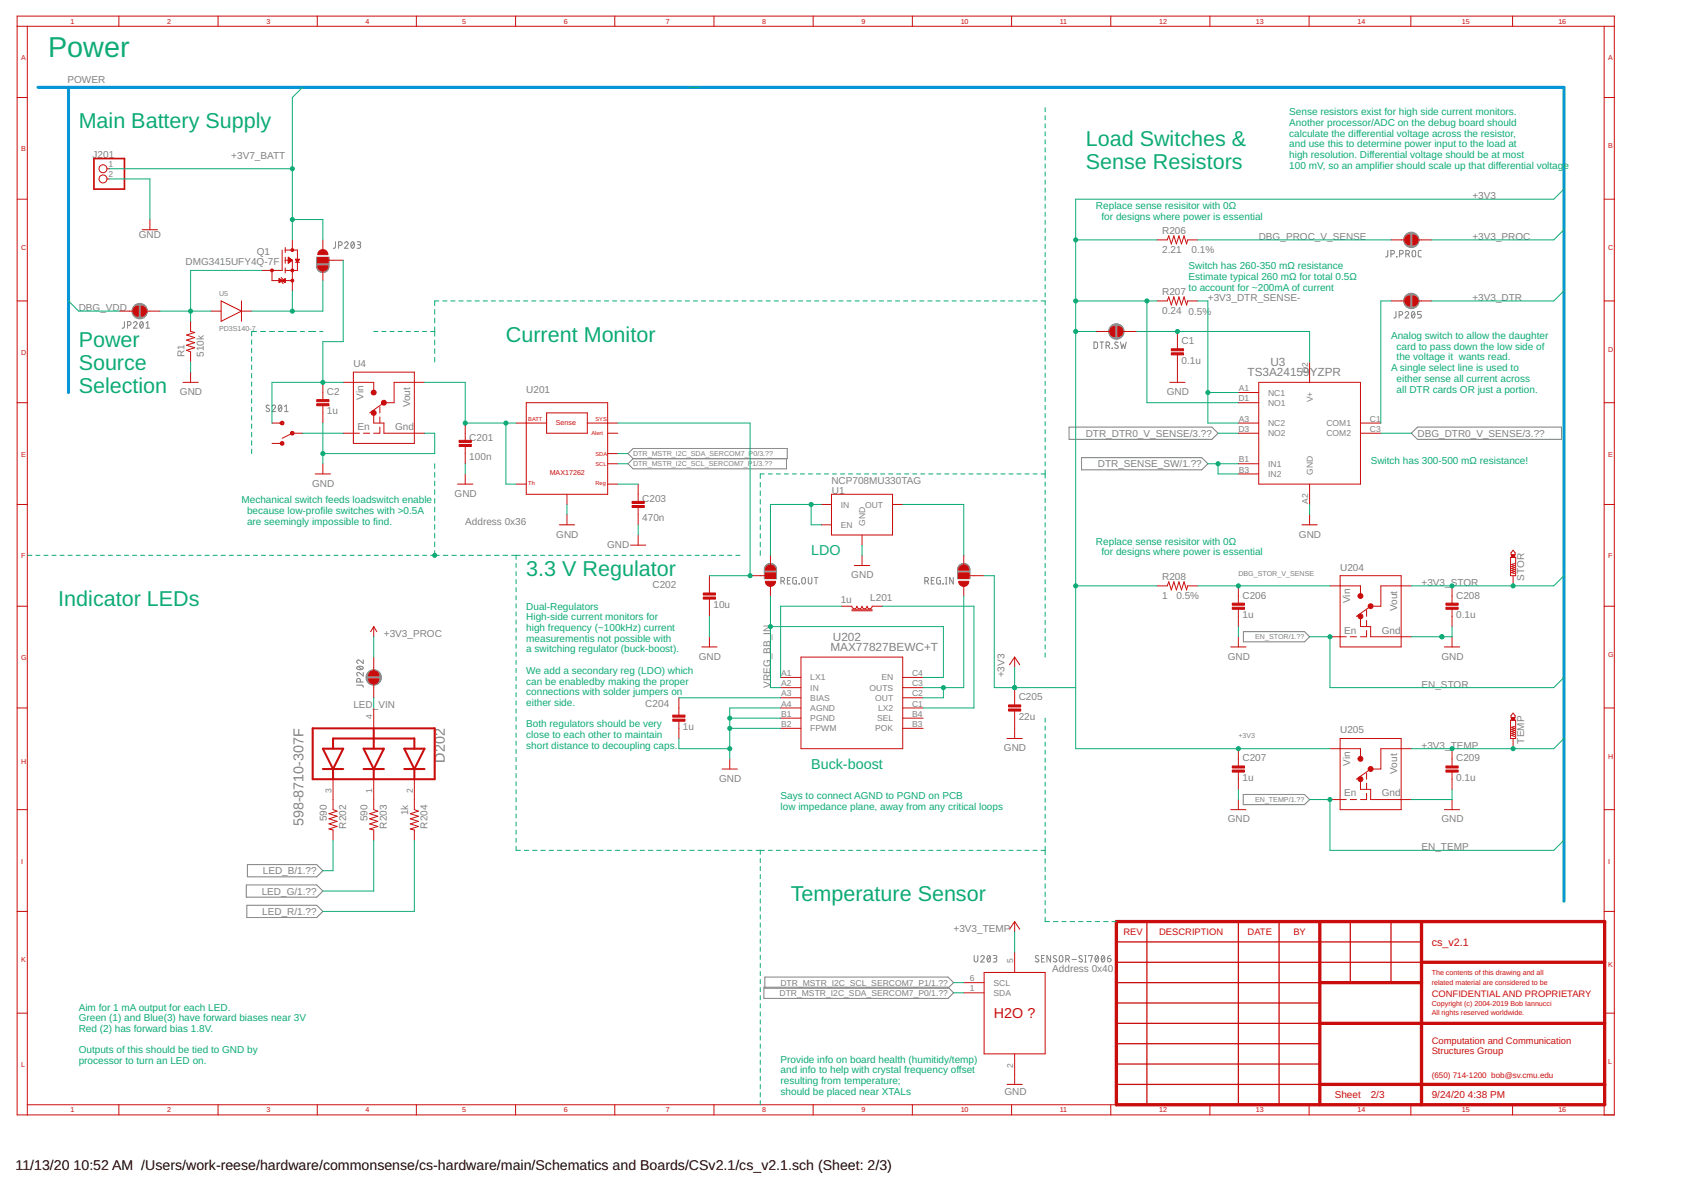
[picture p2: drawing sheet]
<svg xmlns="http://www.w3.org/2000/svg" width="420mm" height="297mm" viewBox="0 0 420 297" stroke-linecap="round" stroke-linejoin="round" font-family="sans-serif">
<g fill="none" stroke="#808080" stroke-width=".25">
<path d="M79.1 66.5h3M79.1 66.3h3M79.1 66.1h3M79.1 65.9h3M79.1 65.6h3M79.1 65.4h3M79.1 65.2h3M79.1 65h3M79.1 64.7h3M79.1 64.5h3M79.1 64.3h3M79.1 66.8v-2.6h3v2.6"/>
<path d="M79.1 66.8l.2 .4M79.1 66.8h3M79.1 67h2.9M79.2 67.2h2.7M79.3 67.2a1.55 1.55 0 0 0 2.3 .5M79.4 67.4h2.4M79.6 67.6h2M79.9 67.9h1.4M82.1 66.8l-.5 .9M83.8 60.3l-.1 1.4-.5 .3M84.5 61.3h.5a.46 .46 0 0 0 .4-.5 .46 .46 0 0 0-.4-.5h-.5v1.7M86 60.7a.44 .44 0 0 1 .7-.3 .44 .44 0 0 1 .1 .7l-.8 .9h.9"/>
<path d="M87.8 60.5l.1-.1a.81 .81 0 0 1 .6 .8 .81 .81 0 0 1-.6 .7l-.3-.4zM88.4 60.7l-.7 .9M89.2 60.3h.5a.36 .36 0 0 1 .3 .4 .36 .36 0 0 1-.3 .4h-.4M89.6 61.1a.46 .46 0 0 1 .4 .4 .46 .46 0 0 1-.4 .5h-.4M346.5 62.5l-.1 1.4-.5 .2M347.2 63.4h.5a.46 .46 0 0 0 .4-.4 .46 .46 0 0 0-.4-.5h-.5v1.6M348.5 77.7v1.4l-.5 .3M348.7 64.1h.1M349.3 78.7h.4a.46 .46 0 0 0 .5-.5 .46 .46 0 0 0-.5-.5h-.4v1.7M349.4 63.4h.5a.46 .46 0 0 0 .4-.4 .46 .46 0 0 0-.4-.5h-.5v1.6M350.8 78.1a.45 .45 0 0 1 .6-.3 .45 .45 0 0 1 .2 .7l-.8 .9h.9M351 63.4h.4a.46 .46 0 0 0 .5-.4 .46 .46 0 0 0-.5-.5h-.4v1.6"/>
<path d="M351.5 63.4l.4 .7M352.6 77.9l.1-.1a.81 .81 0 0 1 .6 .7 .81 .81 0 0 1-.6 .8l-.4-.8zM352.7 62.6l.3-.1 .3 .1 .1 1.1a.44 .44 0 0 1-.4 .4 .44 .44 0 0 1-.5-.4zM353.1 78.1l-.7 .9M354.8 77.7h-.9v.8h.6a.46 .46 0 0 1 .3 .4 .46 .46 0 0 1-.3 .5h-.6M354.8 62.5h-.5l-.2 .4 .1 1.1 .6 .1M31.1 80.3l-.1 1.4-.5 .2M31.8 81.2h.5a.46 .46 0 0 0 .4-.5 .46 .46 0 0 0-.4-.4h-.5v1.6M33.3 80.6a.44 .44 0 0 1 .6-.3 .44 .44 0 0 1 .2 .7l-.8 .9h.9M35.1 80.4l.1-.1a.86 .86 0 0 1 .6 .8 .86 .86 0 0 1-.5 .8 1.02 1.02 0 0 1-.2-1.5zM35.7 80.6l-.7 1M36.4 81.9h.9"/>
<path d="M36.4 80.6l.5-.3v1.6M273.1 85.4h.6l.3 .2v1.1l-.3 .3h-.6zM274.6 85.4h.9M275.1 85.4v1.6M276.1 86.3h.5a.46 .46 0 0 0 .4-.5 .46 .46 0 0 0-.4-.4h-.5v1.6M276.7 86.3l.3 .7M277.6 86.9l.1 .1zM279.1 85.5l-.6-.1-.2 .3 .7 .6a.4 .4 0 0 1 0 .6 .4 .4 0 0 1-.6 0l-.1-.1M279.7 85.4l.4 1.6 .3-1.1 .4 1.1 .4-1.6M67.2 101.2a.41 .41 0 0 0-.6 0 .41 .41 0 0 0 0 .6l.5 .3a.44 .44 0 0 1 0 .7 .44 .44 0 0 1-.7-.3M67.9 101.5a.44 .44 0 0 1 .6-.4 .44 .44 0 0 1 .2 .7l-.8 .9h.9M69.7 101.2l.1-.1a.81 .81 0 0 1 .6 .8 .81 .81 0 0 1-.6 .8l-.3-.8z"/>
<path d="M70.3 101.5l-.7 .9M71 102.7h.9M71 101.5l.5-.4v1.6M156.8 113.2l1.3-1.2h38.4v2.5h-38.4zM158.1 114.5l-1.3 1.3 1.3 1.2h38.2v-2.5M266.9 106.6h35.7l1.5 1.5-1.5 1.6h-35.7zM270 114.2h30l1.5 1.6-1.5 1.5h-30zM352.3 108.1l1.6-1.5h35.9v3.1h-35.9zM190.8 144.3h3.1M190.8 144.1h3.1M190.8 143.8h3.1M190.8 143.6h3.1"/>
<path d="M190.8 143.4h3.1M190.8 143.2h3.1M190.8 143h3.1M190.8 142.7h3.1M190.8 142.5h3.1M190.8 142.3h3.1M190.8 142.1h3.1M190.9 141.9h2.9M190.9 141.6h2.9M191 141.4l-.2 .8v2.3h3.1v-2.3l-.2-.8M191 141.4h2.7M191.2 141.2l-.2 .2"/>
<path d="M191.2 141.2h2.3M191.4 141h1.9M191.8 140.7l-.6 .5M191.8 140.7h1.1M192.9 140.7l.4 .3M193.3 141l.2 .2M193.5 141.2l.2 .2M195 145.1h.4a.46 .46 0 0 0 .5-.5 .46 .46 0 0 0-.5-.5h-.4v1.7M195.5 145.1l.4 .7M196.6 144.9h.5M197.3 144.1h-.7v1.7h.7M198.8 144.1h-.5l-.3 .3-.1 1 .2 .4h.7v-.9h-.3"/>
<path d="M199.5 145.8h.1M200.3 144.3l.3-.2 .3 .2 .2 1a.46 .46 0 0 1-.5 .5 .46 .46 0 0 1-.4-.5zM201.8 144.1v1.2a.44 .44 0 0 0 .4 .5 .44 .44 0 0 0 .5-.5v-1.2M203.3 144.1h.9M203.7 144.1v1.7M230.9 145.1h.4a.46 .46 0 0 0 .5-.5 .46 .46 0 0 0-.5-.5h-.4v1.7M231.4 145.1l.4 .7M232.5 144.9h.5M233.2 144.1h-.7v1.7h.7M234.8 144.1h-.6l-.3 .3-.1 1 .3 .4h.7v-.9h-.3M235.4 145.7l.1 .1zM236.1 144.1h.3"/>
<path d="M236.1 145.8h.3M236.2 144.1v1.7M238 144.1v1.7l-.9-1.7v1.7M239.1 144.3h3M239.1 144.1h3M239.1 143.8h3M239.1 143.6h3M239.1 143.4h3M239.1 143.2h3M239.1 143h3M239.1 142.7h3M239.1 142.5h3"/>
<path d="M239.1 142.3h3M239.1 142.1h3M239.1 141.9h3M239.2 141.6h2.8M239.3 141.4l-.2 .8v2.3h3v-2.3l-.2-.8M239.3 141.4h2.6M239.4 141.2h2.4M239.4 141.2l-.1 .2M239.7 141h1.8M240.1 140.7h1M240.1 140.7h1l.7 .5M240.1 140.7l-.7 .5"/>
<path d="M241.8 141.2l.1 .2M310.4 157.7h15.3l1.2 1.2-1.2 1.3h-15.3zM89 171h1.4l.3 .6M89.2 166.5a.91 .91 0 0 1 1.5 .4 .9 .9 0 0 1-.9 .3 .9 .9 0 0 1-.7-.6zM89.4 166.4l.9 .7M90 170.2v-.4a.46 .46 0 0 0-.5-.5 .46 .46 0 0 0-.5 .5v.4h1.7M90.7 167.9v.8l-.9-.7a.44 .44 0 0 0-.7 .1 .44 .44 0 0 0 .3 .6M90.7 164.7v.9l-.9-.8a.45 .45 0 0 0-.7 .2 .45 .45 0 0 0 .3 .6M310.4 198.3h15.3l1.2 1.3-1.2 1.3h-15.3zM61.8 215.8h17.3l1.5 1.5-1.5 1.6h-17.3zM61.5 220.9h17.6l1.5 1.5-1.5 1.5h-17.6zM61.6 226h17.5l1.5 1.5-1.5 1.5h-17.5z"/>
<path d="M243.2 238.5v1.2a.46 .46 0 0 0 .5 .4 .46 .46 0 0 0 .4-.4v-1.2M244.8 238.9a.44 .44 0 0 1 .7-.4 .44 .44 0 0 1 .1 .7l-.8 .9h.9M246.6 238.6l.1-.1a.82 .82 0 0 1 .6 .8 .82 .82 0 0 1-.6 .8l-.3-.5zM247.2 238.9l-.7 .9M247.9 238.5h.6a.36 .36 0 0 1 .4 .4 .36 .36 0 0 1-.4 .3h-.4M248.4 239.2a.46 .46 0 0 1 .5 .5 .46 .46 0 0 1-.5 .4h-.5M259.3 238.6l-.6-.1-.2 .4 .7 .6a.4 .4 0 0 1 0 .6 .4 .4 0 0 1-.6-.1l-.2-.1M260 239.2h.6M260.7 238.5h-.7v1.6h.7M262.3 238.5v1.6l-.9-1.6v1.6M263.7 238.6l-.5-.1-.2 .4 .7 .6a.37 .37 0 0 1 .1 .5 .37 .37 0 0 1-.5 .1l-.4-.2M264.6 238.6l.3-.1 .3 .1 .1 1.1a.46 .46 0 0 1-.4 .4 .46 .46 0 0 1-.5-.4z"/>
<path d="M266.1 239.4h.4a.46 .46 0 0 0 .5-.4 .46 .46 0 0 0-.5-.5h-.4v1.6M266.6 239.4l.4 .7M267.6 239.5h1.1M270.2 238.6l-.2-.1a.38 .38 0 0 0-.6 .2 .38 .38 0 0 0 .2 .5l.5 .3a.44 .44 0 0 1-.1 .7 .44 .44 0 0 1-.7-.3M270.8 238.5h.4M271 238.5v1.6M271.8 238.7v-.2h.9l-.5 1.6M273.6 238.6l.2-.1a.97 .97 0 0 1 0 1.6 1.03 1.03 0 0 1-.2-1.5zM274.2 238.9l-.7 .9M275.1 238.6l.1-.1a.81 .81 0 0 1 .6 .8 .81 .81 0 0 1-.6 .8l-.3-.8zM275.7 238.9l-.7 .9M276.5 239.2h.5a.45 .45 0 0 1 .4 .5 .45 .45 0 0 1-.5 .4 .45 .45 0 0 1-.4-.4z"/>
<path d="M277.2 238.5l-.6 .3-.1 .4M190.7 246.4h46l1.4 1.4-1.4 1.4h-46zM190.9 243.9h45.8l1.4 1.4-1.4 1.4h-45.8zM270.8 240.1h.4"/>
</g>
<g fill="#808080" stroke="#808080" stroke-width=".25">
<circle cx="93.3" cy="169.1" r="1.93"/>
<circle cx="34.9" cy="77.7" r="1.93"/>
<circle cx="352.3" cy="75.1" r="1.93"/>
<circle cx="278.7" cy="82.7" r="1.93"/>
<circle cx="352.3" cy="59.9" r="1.93"/>
</g>
<g fill="none" stroke="#c90d0c" stroke-width=".25">
<path d="M4.3 4h398.7v274.3h-398.7zM4.3 6.6h398.7M6.8 6.6v271.7M29.7 4v2.6M54.4 4v2.6M79.2 4v2.6M103.9 4v2.6M128.7 4v2.6M153.5 4v2.6M178.2 4v2.6M203 4v2.6M227.8 4v2.6"/>
<path d="M252.5 4v2.6M277.3 4v2.6M302 4v2.6M326.8 4v2.6M352.2 4v2.6M377.6 4v2.6M400.5 6.6v271.7M4.3 24.3h2.5M400.5 24.3h2.5M4.3 49.7h2.5M26.7 44.7h.6M26.7 42.1h.6"/>
<path d="M35.5 57.3h3.8M37.4 54.8v2.5M73 59.9v2.5M80.6 59.9v2.5M288.9 59.9h2.5l.4-1 .6 2 .7-2 .6 2 .6-2 .7 2 .6-2 .6 2 .3-1h2.5M347.3 59.9h3.4M354 59.9h3.4M400.5 49.7h2.5M4.3 75.1h2.5M29.8 77.7h3.4M36.5 77.7h3.5M52.7 77.7h2.5"/>
<path d="M55.2 75.1l5.1 2.6-5.1 2.5zM60.3 77.7h2.5M60.3 75.1v5.1M67.9 67.5v2.5h5.1M69.7 69.5v1l1.5-1v1zM69.7 70.5h.1M69.7 70.3h.3M69.7 70.2h.5M69.7 70.1h.7M69.7 70h.6M69.7 69.8h.4M69.7 69.7h.3"/>
<path d="M69.7 69.6h.1M70.2 69.3l.2 .2v1l.3 .3M70.4 62.4v5.1h-5M70.5 70.1h.7M70.5 70h.7M70.7 70.2h.5M70.7 69.8h.5M70.9 70.3h.3M70.9 69.7h.3M71 70.5h.2M71.1 69.6h.1M71.2 65h1.8"/>
<path d="M71.2 61.8v1.3M71.2 64.2v1.5M71.2 66.9v1.2M71.2 62.4h3.1v5.1h-3.1M72 64.2l1 .8-1 .7zM72 65.6h.1M72 65.5h.3M72 65.4h.4M72 65.3h.6M72 65.2h.7M72 65h.9M72 64.9h.9"/>
<path d="M72 64.8h.7M72 64.7h.6M72 64.5h.4M72 64.4h.2M72 64.3h.1M73 65v7.6M73.7 65.5h1.1M73.7 64.7h1.1l-.5 .8zM73.8 64.8h.9M73.9 64.9h.7M73.9 65h.6M74 65.2h.5"/>
<path d="M74.1 65.3h.3M74.2 65.4h.1M79.3 64.3h2.6v1.3h-2.6zM80.6 67.5v2.5M81.9 65h3.8M288.9 75.1h2.5l.4-1 .6 2 .7-2 .6 2 .6-2 .7 2 .6-2 .6 2 .3-1h2.5M347.3 75.1h3.4M354 75.1h3.4M400.5 75.1h2.5M45.7 95.4h3.8M47.6 80.2v2.5l1 .3-2 .6 2 .7-2 .6 2 .6-2 .7 2 .6-2 .6 1 .4v2.6M47.6 92.9v2.5"/>
<path d="M80.6 95.4v4.6M85.7 95.4h7.6v2.6M88.2 92.9h15.2v17.8h-15.2zM106 95.4h-7.6v5.1h-2.6l-3.5 2.6M273.6 82.7h3.5M280.4 82.7h3.4M292 95.4h3.8M293.9 82.7v4.6M293.9 88.3v7.1M309.2 98h5M314.2 95.4h25.4v25.4h-25.4zM326.9 90.4v5"/>
<path d="M4.3 100.5h2.5M67.9 105.6h2.5M67.9 110.7h2.5M75.5 108.1h-2.5l-2.6 1.3M78.7 118.3h3.8M80.6 101v4.6M80.6 115.8v2.5M85.7 108.1h4M90.7 108.1h1.6M93.3 103.1v2.5h2.5v2.5h10.2M94.8 106.6v1.5h-1.5M94.8 101.5v1.6"/>
<path d="M94.8 104.1v1.5M116.1 105.6v4.6M116.1 111.2v4.6M116.1 118.3v2.5M128.8 105.6h7.7M131.4 100.5h20.3v22.9h-20.3zM136.5 103.1h10.1v5h-10.1zM146.6 105.6h7.6M151.7 108.1h2.5M151.7 115.8h2.5M151.7 113.2h2.5M309.2 100.5h5"/>
<path d="M309.2 105.6h5M309.2 108.1h5M309.2 115.8h5M309.2 118.3h5M339.6 105.6h5.1M339.6 108.1h5.1M400.5 100.5h2.5M4.3 125.9h2.5M114.2 120.8h3.8M128.8 120.8h2.6M139.6 131h3.8M141.5 123.4v2.5"/>
<path d="M141.5 128.5v2.5M151.7 120.8h2.5M157.4 136.1h3.8M159.3 120.8v4.6M159.3 126.4v4.6M159.3 133.5v2.6M192.3 138.6v2.6M205 125.9h2.6M205 131h2.6M207.6 123.4h15.2v10.1h-15.2zM215.2 133.5v2.6M215.2 138.6v2.6"/>
<path d="M222.8 125.9h2.6M240.6 138.6v2.6M325 131h3.8M326.9 120.8v5.1M326.9 128.5v2.5M377.1 139.1h1.3v4.6h-1.3zM377.7 137.4l.5 .6v.5h-1v-.5zM400.5 125.9h2.5M4.3 151.3h2.5M93.3 156.4v2.5M93.3 156.4l.8 1.3M93.3 156.4l-.8 1.3"/>
<path d="M177.1 143.7v4.6M177.1 149.3v4.6M177.1 158.9v2.6M187.3 143.7h3.8M191.1 143.1h2.5v1.2h-2.5zM192.3 146.2v2.6M210.1 151.3h2.6a.63 .63 0 0 0 .6 .7 .63 .63 0 0 0 .6-.7 .63 .63 0 0 0 .7 .7 .63 .63 0 0 0 .6-.7 .63 .63 0 0 0 .6 .7 .63 .63 0 0 0 .7-.7 .63 .63 0 0 0 .6 .7 .63 .63 0 0 0 .6-.7h2.6M212.7 152.2h5M212.7 152.5h5M213.3 141.2h3.8M239.3 143.1h2.6v1.2h-2.6zM240.6 146.2v2.6"/>
<path d="M241.9 143.7h3.8M288.9 146.2h2.5l.4-1 .6 2.1 .7-2.1 .6 2.1 .6-2.1 .7 2.1 .6-2.1 .6 2.1 .3-1.1h2.5M309.2 146.2v4.6M309.2 151.8v4.6M309.2 158.9v2.6M332 146.2h7.6v2.6M332 158.9h4.1M334.6 143.7h15.2v17.8h-15.2zM337.1 158.9h1.5M339.6 153.9v2.5h2.6v2.5h10.1M341.2 157.4v1.5h-1.6M341.2 152.3v1.6"/>
<path d="M341.2 154.9v1.5M352.3 146.2h-7.6v5.1h-2.5l-3.6 2.6M362.5 146.2v4.6M362.5 151.8v4.6M362.5 158.9v2.6M377.7 143.7v2.5M378.1 140.7l-.7 .2 .7 .3-.7 .2 .7 .3-.7 .2 .7 .3-.7 .2 .7 .3-.7 .2 .7 .3M400.5 151.3h2.5M4.3 176.7h2.5M93.3 164v3.4M93.3 170.8v3.4M93.3 176.7v5.1"/>
<path d="M169.5 174.2v4.6M169.5 179.8v4.5M175.2 161.5h3.8M194.9 176.7h5.1M194.9 169.1h5.1M194.9 171.6h5.1M194.9 174.2h5.1M194.9 179.3h5.1M200 164h25.4v22.9h-25.4zM225.4 176.7h5M225.4 169.1h5M225.4 171.6h5"/>
<path d="M225.4 174.2h5M225.4 179.3h5M253.3 164v2.6M253.3 171.6v4.6M253.3 177.2v7.1M253.3 164l1.3 1.9M253.3 164l-1.3 1.9M307.3 161.5h3.8M360.6 161.5h3.8M377.1 179.8h1.3v4.5h-1.3zM377.7 178l.5 .6v.5h-1v-.5zM400.5 176.7h2.5"/>
<path d="M83.2 194.5l-.1 7.6 1.1 .4-2.1 .6 2.1 .7-2.1 .6 2.1 .6-2.1 .7 2.1 .6-2.1 .6 1 .3v2.5M93.3 181.8h.1M93.3 194.5v7.6l1 .4-2 .6 2 .7-2 .6 2 .6-2 .7 2 .6-2 .6 1 .3v2.5M103.5 194.5l-.1 7.6 1.1 .4-2.1 .6 2.1 .7-2.1 .6 2.1 .6-2.1 .7 2.1 .6-2.1 .6 1 .3v2.5M180.3 192h3.8M182.2 189.4v2.6M194.9 181.8h5.1M225.4 181.8h5M251.4 184.3h3.8M309.2 186.9v4.6M309.2 192.5v4.5M309.2 199.6v2.5"/>
<path d="M332 186.9h7.6v2.5M332 199.6h4.1M334.6 184.3h15.2v17.8h-15.2zM337.1 199.6h1.5M339.6 194.5v2.5h2.6v2.6h10.1M341.2 193v1.5M341.2 195.5v1.5M341.2 198v1.6h-1.6M352.3 186.9h-7.6v5.1h-2.5l-3.6 2.5M362.5 186.9v4.6M362.5 192.5v4.5M362.5 199.6v2.5"/>
<path d="M377.7 184.3v2.6M378.1 181.3l-.7 .2 .7 .3-.7 .3 .7 .2-.7 .3 .7 .2-.7 .3 .7 .2-.7 .3 .7 .2M4.3 202.1h2.5M307.3 202.1h3.8M360.6 202.1h3.8M400.5 202.1h2.5M4.3 227.5h2.5M253.3 230v2.6M253.3 237.7v5M253.3 230l1.3 1.9M253.3 230l-1.3 1.9M400.5 227.5h2.5"/>
<path d="M4.3 252.9h2.5M240.6 245.3h5.1M240.6 247.8h5.1M245.7 242.7h15.2v20.4h-15.2zM400.5 252.9h2.5M6.8 275.8h393.7M29.7 275.8v2.5M54.4 275.8v2.5M79.2 275.8v2.5M103.9 275.8v2.5M128.7 275.8v2.5M153.5 275.8v2.5"/>
<path d="M178.2 275.8v2.5M203 275.8v2.5M227.8 275.8v2.5M251.4 270.7h3.8M252.5 275.8v2.5M253.3 263.1v7.6M277.3 275.8v2.5M302 275.8v2.5M326.8 275.8v2.5M352.2 275.8v2.5M377.6 275.8v2.5"/>
<circle cx="25.7" cy="42.1" r=".99"/>
<circle cx="25.7" cy="44.7" r=".99"/>
</g>
<g fill="none" stroke="#c90d0c" stroke-width=".32">
<path d="M278.7 235.1h76.2M286.3 230v45.8M309.2 230v45.8M319.3 230v45.8M337.1 230v15.3M347.3 230v15.3M278.7 240.2h76.2M278.7 245.3h50.8M278.7 250.4h50.8M278.7 255.4h50.8M278.7 260.5h50.8M278.7 265.6h50.8"/>
<path d="M278.7 270.7h50.8"/>
</g>
<path d="M278.7 230h121.9v45.8h-121.9zM329.5 230v45.8M354.9 230v45.8M329.5 245.3h25.4M329.5 255.4h71.1M354.9 240.2h45.7M329.5 270.7h71.1" fill="none" stroke="#c90d0c" stroke-width=".83"/>
<path d="M23.5 39.6h7.6v7.6h-7.6z" fill="none" stroke="#c90d0c" stroke-width=".42"/>
<g fill="#c90d0c" stroke="#c90d0c" stroke-width=".25">
<path d="M70.1 110.3a.46 .46 0 0 1 .8 .2 .46 .46 0 0 1-.4 .6 .46 .46 0 0 1-.5-.4h.2a.26 .26 0 0 1 .3-.3 .26 .26 0 0 1 .1 .4 .26 .26 0 0 1-.4 0l-.2-.1z" fill-rule="evenodd"/>
<path d="M70.1 105.2a.46 .46 0 0 1 .8 .2 .46 .46 0 0 1-.4 .6 .46 .46 0 0 1-.5-.4h.2a.26 .26 0 0 1 .3-.3 .26 .26 0 0 1 .1 .4 .26 .26 0 0 1-.4 0l-.2-.1z" fill-rule="evenodd"/>
<path d="M72.7 107.8a.46 .46 0 0 1 .7 .1 .46 .46 0 0 1-.3 .7 .46 .46 0 0 1-.6-.5h.2a.26 .26 0 0 1 .3-.3 .26 .26 0 0 1 .2 .4 .26 .26 0 0 1-.5 0l-.2-.1z" fill-rule="evenodd"/>
<path d="M339.3 148.3a.61 .61 0 0 1 .9 .2 .61 .61 0 0 1-.4 .9 .61 .61 0 0 1-.8-.6l.7-.1v.1h-.7z" fill-rule="evenodd"/>
<path d="M339.3 153.4a.61 .61 0 0 1 .9 .2 .61 .61 0 0 1-.4 .8 .61 .61 0 0 1-.8-.5l.7-.1v.1h-.7z" fill-rule="evenodd"/>
<path d="M341.8 150.8a.61 .61 0 0 1 .9 .2 .61 .61 0 0 1-.4 .9 .61 .61 0 0 1-.7-.6l.6-.1 .1 .2-.7-.1z" fill-rule="evenodd"/>
<path d="M92.4 167.7a1.29 1.29 0 0 1 1.4-.2 1.29 1.29 0 0 1 .8 1.2h-2.6z" fill-rule="evenodd"/>
<path d="M92 169.5h2.6a1.27 1.27 0 0 1-1.3 1.3 1.27 1.27 0 0 1-1.3-1.3z" fill-rule="evenodd"/>
<path d="M33.5 76.8l1-.4v2.5a1.26 1.26 0 0 1-1.2-.7 1.26 1.26 0 0 1 .2-1.4z" fill-rule="evenodd"/>
<path d="M35.3 76.4a1.27 1.27 0 0 1 1.2 1.3 1.27 1.27 0 0 1-1.2 1.2z" fill-rule="evenodd"/>
<path d="M351 74.3l1-.4v2.5a1.27 1.27 0 0 1-1.2-.8 1.27 1.27 0 0 1 .2-1.3z" fill-rule="evenodd"/>
<path d="M352.7 73.9a1.27 1.27 0 0 1 1.3 1.2 1.27 1.27 0 0 1-1.3 1.3z" fill-rule="evenodd"/>
<path d="M339.3 188.9a.61 .61 0 0 1 .9 .2 .61 .61 0 0 1-.4 .9 .61 .61 0 0 1-.8-.6l.7-.1v.2l-.7-.1z" fill-rule="evenodd"/>
<path d="M339.3 194a.61 .61 0 0 1 .9 .2 .61 .61 0 0 1-.4 .9 .61 .61 0 0 1-.8-.6l.7-.1v.1h-.7z" fill-rule="evenodd"/>
<path d="M341.8 191.5a.61 .61 0 0 1 .9 .2 .61 .61 0 0 1-.4 .8 .61 .61 0 0 1-.7-.5l.6-.1 .1 .1h-.7z" fill-rule="evenodd"/>
<path d="M79.3 66.4h2.6a1.27 1.27 0 0 1-1.3 1.2 1.27 1.27 0 0 1-1.3-1.2z" fill-rule="evenodd"/>
<path d="M79.8 62.6a1.27 1.27 0 0 1 1.3-.2 1.27 1.27 0 0 1 .8 1.2h-2.6z" fill-rule="evenodd"/>
<path d="M191.5 141.4a1.26 1.26 0 0 1 1.4-.3 1.26 1.26 0 0 1 .7 1.2h-2.5z" fill-rule="evenodd"/>
<path d="M191.1 145.1h2.5a1.27 1.27 0 0 1-1.3 1.3 1.27 1.27 0 0 1-1.2-1.3z" fill-rule="evenodd"/>
<path d="M239.8 141.4a1.26 1.26 0 0 1 1.3-.3 1.26 1.26 0 0 1 .8 1.2h-2.6l.1-.5z" fill-rule="evenodd"/>
<path d="M239.3 145.1h2.6a1.27 1.27 0 0 1-1.3 1.3 1.27 1.27 0 0 1-1.3-1.3z" fill-rule="evenodd"/>
<path d="M277.3 81.9l1-.4v2.5a1.27 1.27 0 0 1-1.2-.7 1.27 1.27 0 0 1 .2-1.4z" fill-rule="evenodd"/>
<path d="M279.1 81.5a1.27 1.27 0 0 1 1.3 1.2 1.27 1.27 0 0 1-1.3 1.3z" fill-rule="evenodd"/>
<path d="M351 59l1-.4v2.6a1.27 1.27 0 0 1-1.2-.8 1.27 1.27 0 0 1 .2-1.4z" fill-rule="evenodd"/>
<path d="M352.7 58.6a1.27 1.27 0 0 1 1.3 1.3 1.27 1.27 0 0 1-1.3 1.3z" fill-rule="evenodd"/>
<path d="M92.9 97.5a.61 .61 0 0 1 .9 .2 .61 .61 0 0 1-.4 .9 .61 .61 0 0 1-.7-.6h.7h-.7z" fill-rule="evenodd"/>
<path d="M92.9 102.6a.61 .61 0 0 1 .9 .2 .61 .61 0 0 1-.4 .9 .61 .61 0 0 1-.7-.6h.7h-.7z" fill-rule="evenodd"/>
<path d="M95.4 100.1a.61 .61 0 0 1 1 .1 .61 .61 0 0 1-.4 .9 .61 .61 0 0 1-.8-.6h.7h-.7z" fill-rule="evenodd"/>
<circle cx="73" cy="62.4" r=".36"/>
<circle cx="73" cy="67.5" r=".36"/>
<circle cx="67.9" cy="67.5" r=".36"/>
<circle cx="73" cy="70" r=".36"/>
</g>
<g fill="#c90d0c" stroke="#c90d0c" stroke-width=".25">
<path d="M114.6 110.9h3.1v.5h-3.1z"/>
<path d="M114.6 109.9h3.1v.5h-3.1z"/>
<path d="M157.8 126.2h3v.5h-3z"/>
<path d="M157.8 125.2h3v.5h-3z"/>
<path d="M175.6 149h3v.5h-3z"/>
<path d="M175.6 148h3v.5h-3z"/>
<path d="M251.8 177h3v.5h-3z"/>
<path d="M251.8 176h3v.5h-3z"/>
<path d="M168 179.5h3v.5h-3z"/>
<path d="M168 178.5h3v.5h-3z"/>
<path d="M361 151.6h3v.5h-3z"/>
<path d="M361 150.6h3v.5h-3z"/>
<path d="M307.6 151.6h3.1v.5h-3.1z"/>
<path d="M307.6 150.6h3.1v.5h-3.1z"/>
<path d="M361 192.2h3v.5h-3z"/>
<path d="M361 191.2h3v.5h-3z"/>
<path d="M307.6 192.2h3.1v.5h-3.1z"/>
<path d="M307.6 191.2h3.1v.5h-3.1z"/>
<path d="M79.3 64.3h2.6v1.3h-2.6z"/>
<path d="M377.4 179.1h.7v.7h-.7z"/>
<path d="M377.4 138.5h.7v.6h-.7z"/>
<path d="M191.1 143.1h2.5v1.2h-2.5z"/>
<path d="M239.3 143.1h2.6v1.2h-2.6z"/>
<path d="M292.4 88.1h3.1v.5h-3.1z"/>
<path d="M292.4 87.1h3.1v.5h-3.1z"/>
<path d="M79.1 100.8h3v.5h-3z"/>
<path d="M79.1 99.8h3v.5h-3z"/>
</g>
<path d="M78.1 181.8h30.4v12.7h-30.4zM80.6 186.9h5.1l-2.6 5.1zM80.6 192h5.1M83.1 186.9v-2.6h20.3v2.6M83.1 192v2.5M90.8 186.9h5l-2.5 5.1zM90.8 192h5M93.3 181.8v5.1M93.3 192v2.5M100.9 186.9h5.1l-2.6 5.1zM100.9 192h5.1M103.4 192v2.5" fill="none" stroke="#c90d0c" stroke-width=".51"/>
<path d="M9.5 21.8h380.9v203.2M17.1 21.8v76.2" fill="none" stroke="#0696d7" stroke-width=".76"/>
<g fill="none" stroke="#0dab76" stroke-width=".25">
<path d="M75.5 21.8l-2.5 2.5v35.6M172 21.8h2.6M260.9 26.9v1M260.9 28.9v1M260.9 30.9v1M260.9 32.9v1M260.9 34.9v1M260.9 36.9v1M260.9 38.9v1M27.3 44.7h10.1v10.1M27.3 42.1h45.7M73 54.8h7.6v5.1"/>
<path d="M260.9 40.9v1.1M260.9 42.9v1.1M260.9 45v1M260.9 47v1M260.9 49v1M260.9 51v1M260.9 53v1M260.9 55v1M260.9 57v1M260.9 59v1M268.5 59.9h20.4M299 59.9h48.3"/>
<path d="M390.4 47.2l-2.5 2.5h-119.4v137.2h63.5M390.4 57.3l-2.5 2.6h-30.5M17.1 75.1l2.5 2.6h10.2M40 77.7h12.7M65.4 67.5h-17.8v12.7M73 72.6v5.1M80.6 70v7.7h-17.8M85.7 65v20.3h-5.1v10.1M108.5 77.3v1.1M108.5 79.4v1.2M109.6 75.1h-1.1v1.2M110.6 75.1h1"/>
<path d="M112.6 75.1h1M114.6 75.1h1M116.6 75.1h1M118.6 75.1h1M120.6 75.1h1.1M122.7 75.1h1M124.7 75.1h1M126.7 75.1h1M128.7 75.1h1M130.7 75.1h1M132.8 75.1h1M134.8 75.1h1"/>
<path d="M136.8 75.1h1M138.8 75.1h1M140.8 75.1h1M142.8 75.1h1M144.9 75.1h1M146.9 75.1h1M148.9 75.1h1M150.9 75.1h1M152.9 75.1h1M154.9 75.1h1.1M157 75.1h1M159 75.1h1"/>
<path d="M161 75.1h1M163 75.1h1M165 75.1h1.1M167.1 75.1h1M169.1 75.1h1M171.1 75.1h1M173.1 75.1h1M175.1 75.1h1M177.1 75.1h1.1M179.2 75.1h1M181.2 75.1h1M183.2 75.1h1"/>
<path d="M185.2 75.1h1M187.2 75.1h1.1M189.3 75.1h1M191.3 75.1h1M193.3 75.1h1M195.3 75.1h1M197.3 75.1h1.1M199.3 75.1h1.1M201.4 75.1h1M203.4 75.1h1M205.4 75.1h1M207.4 75.1h1"/>
<path d="M209.4 75.1h1.1M211.5 75.1h1M213.5 75.1h1M215.5 75.1h1M217.5 75.1h1M219.5 75.1h1.1M221.6 75.1h1M223.6 75.1h1M225.6 75.1h1M227.6 75.1h1M229.6 75.1h1M231.6 75.1h1.1"/>
<path d="M233.7 75.1h1M235.7 75.1h1M237.7 75.1h1M239.7 75.1h1M241.7 75.1h1.1M243.8 75.1h1M245.8 75.1h1M247.8 75.1h1M249.8 75.1h1M251.8 75.1h1M253.9 75.1h1M255.9 75.1h1"/>
<path d="M257.9 75.1h1M259.9 75.1h1M260.9 61v1M260.9 63v1.1M260.9 65v1.1M260.9 67.1v1M260.9 69.1v1M260.9 71.1v1M260.9 73.1v1M260.9 75.1v1M260.9 77.1v1M260.9 79.1v1"/>
<path d="M268.5 75.1h20.4M286.3 75.1v25.4h22.9M299 75.1h2.5v30.5h7.7M347.3 75.1h-2.6v30.5M390.4 72.6l-2.5 2.5h-30.5M47.6 90.4v2.5M62.8 84.8v1.1M62.8 87v1M62.8 89v1.1M62.8 91.1v1.1M62.8 93.2v1.1M62.8 95.3v1.1"/>
<path d="M62.8 97.4v1.1M62.8 99.5v1.1M64.1 82.7h-1.3v1.1M65 82.7h1.3M67.3 82.7h1.2M69.5 82.7h1.2M71.7 82.7h2.3M75 82.7h1M77 82.7h1.8M79.8 82.7h.8M85.7 95.4h-17.8v10.2M93.3 82.7h1"/>
<path d="M95.3 82.7h1.1M97.3 82.7h1.1M99.4 82.7h1M101.4 82.7h1M103.4 82.7h1.1M105.5 82.7h1M106 95.4h10.1v10.2h12.7M107.5 82.7h1M108.5 81.6v2.3M108.5 84.9v1.2M108.5 87.1v1.1M108.5 89.2v1.2"/>
<path d="M260.9 81.1v1M260.9 83.1v1M260.9 85.2v.9M260.9 87.1v1.1M260.9 89.2v1M260.9 91.2v1M260.9 93.2v1M260.9 95.2v1M260.9 97.2v1M260.9 99.2v1M268.5 82.7h5.1M283.8 82.7h43.1v7.7"/>
<path d="M301.5 98h7.7M62.8 101.6v1.1M62.8 103.7v1.1M62.8 105.8v1.1M62.8 107.9v1.1M62.8 110v1.1M62.8 112.1v1.1M75.5 108.1h10.2M80.6 105.6v10.2M106 108.1h2.5v5.1h-27.9M108.5 115.8v1.1M108.5 117.9v1.2"/>
<path d="M116.1 115.8v2.5M126.3 105.6v15.2h2.5M154.2 113.2h2.6M154.2 105.6h33.1v38.1h-10.2M154.2 115.8h2.6M190.8 118.3h-1v1.1M191.8 118.3h1M193.8 118.3h1M195.8 118.3h1M197.8 118.3h1M199.8 118.3h1M201.8 118.3h1"/>
<path d="M203.8 118.3h1M205.8 118.3h1M207.8 118.3h1M209.8 118.3h1M211.8 118.3h1M213.8 118.3h1M215.8 118.3h1.1M217.8 118.3h1M219.9 118.3h1M221.8 118.3h1.1M223.9 118.3h1M225.8 118.3h1.1"/>
<path d="M227.9 118.3h1M229.9 118.3h1M231.9 118.3h1M233.9 118.3h1M235.9 118.3h1M237.9 118.3h1M239.9 118.3h1M241.9 118.3h1M243.9 118.3h1M245.9 118.3h1M247.9 118.3h1M249.9 118.3h1"/>
<path d="M251.9 118.3h1M253.9 118.3h1M255.9 118.3h1M257.9 118.3h1M259.9 118.3h1M260.9 101.2v1M260.9 103.2v1M260.9 105.2v1M260.9 107.3v.9M260.9 109.3v1M260.9 111.3v1M260.9 113.3v1"/>
<path d="M260.9 115.3v1M260.9 117.3v2M301.5 115.8h7.7M304.1 108.1h5.1M304.1 115.8v2.5h5.1M344.7 108.1h7.6M6.9 138.6h1.1M9 138.6h1M11 138.6h1M13 138.6h1M15 138.6h1M17 138.6h1"/>
<path d="M19 138.6h1M21 138.6h1M23 138.6h1M25 138.6h1.1M27.1 138.6h1M29.1 138.6h1M31.1 138.6h1M33.1 138.6h1M35.1 138.6h1M37.1 138.6h1M39.1 138.6h1M41.1 138.6h1"/>
<path d="M43.2 138.6h1M45.2 138.6h1M47.2 138.6h1M49.2 138.6h1M51.2 138.6h1M53.2 138.6h1M55.2 138.6h1M57.2 138.6h1.1M59.2 138.6h1.1M61.3 138.6h1M63.3 138.6h1M65.3 138.6h1"/>
<path d="M67.3 138.6h1M69.3 138.6h1M71.3 138.6h1M73.3 138.6h1M75.3 138.6h1M77.3 138.6h1.1M79.4 138.6h1M81.4 138.6h1M83.4 138.6h1M85.4 138.6h1M87.4 138.6h1M89.4 138.6h1"/>
<path d="M91.4 138.6h1M93.4 138.6h1M95.4 138.6h1.1M97.5 138.6h1M99.5 138.6h1M101.5 138.6h1M103.5 138.6h1M105.5 138.6h1M107.5 138.6h2.2M108.5 120.1v1.2M108.5 122.3v1.1M108.5 124.4v1.2"/>
<path d="M108.5 126.6v1.2M108.5 128.8v1.1M108.5 130.9v1.2M108.5 133.1v1.2M108.5 135.3v1.1M108.5 137.5v1.1M110.7 138.6h1.1M112.8 138.6h1.1M114.9 138.6h1.2M117.1 138.6h1.1M119.2 138.6h1.1M121.3 138.6h1.1"/>
<path d="M123.4 138.6h1.2M125.6 138.6h1.1M127.7 138.6h2.2M128.8 138.6v1M130.9 138.6h1M132.9 138.6h1M134.9 138.6h1.1M137 138.6h1M139 138.6h1M141 138.6h1.1M141.5 125.9v2.6M143.1 138.6h1"/>
<path d="M145.1 138.6h1M147.1 138.6h1.1M149.2 138.6h1M151.2 138.6h1M153.2 138.6h1.1M154.2 120.8h5.1M155.3 138.6h1M157.3 138.6h1M159.3 131v2.5M159.3 138.6h1.1M161.4 138.6h1M163.4 138.6h1"/>
<path d="M165.4 138.6h1M167.4 138.6h1.1M169.5 138.6h1M171.5 138.6h1M173.5 138.6h1.1M175.6 138.6h1M177.6 138.6h1M179.6 138.6h1.1M181.7 138.6h1M183.7 138.6h1M189.8 120.4v1.2M189.8 122.6v1.1"/>
<path d="M189.8 124.7v1.1M189.8 126.8v1.2M189.8 129v1.1M189.8 131.1v1.1M189.8 133.2v1.1M189.8 135.4v1.1M189.8 137.5v1.1M202.5 125.9v5.1h2.5M205 125.9h-12.7v12.7M215.2 136.1v2.5M225.4 125.9h15.2v12.7M260.9 120.3v1.1"/>
<path d="M260.9 122.4v1M260.9 124.4v1M260.9 126.4v1.1M260.9 128.5v1M260.9 130.5v1M260.9 132.5v1M260.9 134.6v1M260.9 136.6v1M260.9 138.6v1M326.9 125.9v2.6M93.3 158.9v5.1M128.8 140.6v1"/>
<path d="M128.8 142.7v1M128.8 144.7v1M128.8 146.7v1M128.8 148.7v1M128.8 150.7v1M128.8 152.7v1.1M128.8 154.7v1.1M128.8 156.8v1M128.8 158.8v1M177.1 153.9v5M192.3 148.8v22.8h2.6M192.3 156.4h43.2v12.7h-5.1"/>
<path d="M210.1 151.3h-15.2v17.8M220.3 151.3h22.8v25.4h-12.7M240.6 148.8v22.8h-10.2M245.7 143.7h2.5v27.9h20.3M260.9 140.7v1M260.9 142.7v1M260.9 144.7v1M260.9 146.7v1.1M260.9 148.8v1M260.9 150.8v1M260.9 152.8v1.1M260.9 154.9v1"/>
<path d="M260.9 156.9v1M260.9 158.9v1.1M268.5 146.2h20.4M299 146.2h33M309.2 156.4v2.5M326.9 158.9h5.1v12.7h55.9l2.5-2.5M362.5 156.4v2.5h-10.2M390.4 143.7l-2.5 2.5h-35.6M93.3 174.2v2.5M128.8 160.8v1M128.8 162.8v1.1M128.8 164.8v1.1"/>
<path d="M128.8 166.9v1M128.8 168.9v1M128.8 170.9v1M128.8 172.9v1M128.8 174.9v1.1M128.8 177v1M128.8 179v1M169.5 174.2h25.4M182.2 179.3h12.7M194.9 176.7h-12.7v12.7M235.5 171.6v2.6h-5.1M253.3 166.6v5"/>
<path d="M260.9 161v1M260.9 163v1M260.9 179.3v1M128.8 181v1M128.8 183v1M128.8 185v1M128.8 187v1.1M128.8 189.1v1M128.8 191.1v1M128.8 193.1v1M128.8 195.1v1M128.8 197.1v1"/>
<path d="M128.8 199.1v1.1M169.5 184.3v2.6h12.7M182.2 181.8h12.7M260.9 181.3v.9M260.9 183.3v1M260.9 185.3v1M260.9 187.3v1M260.9 189.3v1M260.9 191.3v1M260.9 193.3v1M260.9 195.3v1M260.9 197.3v1"/>
<path d="M260.9 199.3v1M309.2 197v2.6M326.9 199.6h5.1v12.7h55.9l2.5-2.6M362.5 197v2.6h-10.2M390.4 184.3l-2.5 2.6h-35.6M83.1 209.7v7.6h-2.5M93.3 209.7v12.7h-12.7M103.4 209.7v17.8h-22.8M128.8 211.2v1.1h1.1M128.8 201.2v1M128.8 203.2v1M128.8 205.2v1"/>
<path d="M128.8 207.2v1M128.8 209.2v1M130.9 212.3h1.1M133 212.3h1M135 212.3h1.1M137.1 212.3h1.1M139.2 212.3h1.1M141.2 212.3h1.1M143.3 212.3h1.1M145.4 212.3h1M147.4 212.3h1.1M149.5 212.3h1.1"/>
<path d="M151.6 212.3h1M153.6 212.3h1.1M155.7 212.3h1.1M157.8 212.3h1M159.8 212.3h1.1M161.9 212.3h1.1M164 212.3h1M166 212.3h1.1M168.1 212.3h1M170.2 212.3h1M172.2 212.3h1.1M174.3 212.3h1"/>
<path d="M176.3 212.3h1.1M178.4 212.3h1.1M180.5 212.3h1M182.5 212.3h1.1M184.6 212.3h1.1M186.7 212.3h1M188.7 212.3h2.1M189.8 212.3v1M189.8 214.3v1M189.8 216.3v1M189.8 218.3v1M191.8 212.3h1"/>
<path d="M193.8 212.3h1M195.8 212.3h1M197.8 212.3h1M199.8 212.3h1M201.8 212.3h1M203.8 212.3h1M205.8 212.3h1M207.8 212.3h1M209.8 212.3h1M211.8 212.3h1M213.8 212.3h1M215.8 212.3h1.1"/>
<path d="M217.8 212.3h1M219.9 212.3h1M221.8 212.3h1.1M223.9 212.3h1M225.8 212.3h1.1M227.9 212.3h1M229.9 212.3h1M231.9 212.3h1M233.9 212.3h1M235.9 212.3h1M237.9 212.3h1M239.9 212.3h1"/>
<path d="M241.9 212.3h1M243.9 212.3h1M245.9 212.3h1M247.9 212.3h1M249.9 212.3h1M251.9 212.3h1M253.9 212.3h1M255.9 212.3h1M257.9 212.3h1M259.9 212.3h1M260.9 201.3v1M260.9 203.3v1"/>
<path d="M260.9 205.3v1M260.9 207.3v1M260.9 209.3v1M260.9 211.3v2.1M260.9 214.4v1M260.9 216.5v1M260.9 218.5v1.1M189.8 220.3v1M189.8 222.3v1.1M189.8 224.4v1M189.8 226.4v1M189.8 228.4v1"/>
<path d="M189.8 230.4v1M189.8 232.4v1M189.8 234.4v1.1M189.8 236.5v1M189.8 238.5v1M253.3 232.6v5.1M260.9 220.6v1.1M260.9 222.7v1.1M260.9 224.8v1.1M260.9 226.9v1.1M260.9 229v1h1.1M263 230h1.1"/>
<path d="M265.1 230h1.1M267.2 230h1.1M269.3 230h1M271.4 230h1M273.4 230h1.1M275.5 230h1.1M277.6 230h1.1M189.8 240.5v1M189.8 242.5v1M189.8 244.5v1M189.8 246.5v1M189.8 248.5v1.1"/>
<path d="M189.8 250.5v1.1M189.8 252.6v1M189.8 254.6v1M189.8 256.6v1M189.8 258.6v1M238.1 247.8h2.5M238.1 245.3h2.5M189.8 260.6v1.1M189.8 262.7v1M189.8 264.7v1M189.8 266.7v1M189.8 268.7v1"/>
<path d="M189.8 270.7v1M189.8 272.7v1M189.8 274.7v1.1"/>
</g>
<g fill="#0dab76" stroke="#0dab76" stroke-width=".25">
<circle cx="182.2" cy="181.8" r=".51"/>
<circle cx="182.2" cy="186.9" r=".51"/>
<circle cx="182.2" cy="179.3" r=".51"/>
<circle cx="360" cy="158.9" r=".51"/>
<circle cx="80.6" cy="113.2" r=".51"/>
<circle cx="126.3" cy="105.6" r=".51"/>
<circle cx="116.1" cy="105.6" r=".51"/>
<circle cx="253.3" cy="171.6" r=".51"/>
<circle cx="268.5" cy="75.1" r=".51"/>
<circle cx="268.5" cy="59.9" r=".51"/>
<circle cx="268.5" cy="146.2" r=".51"/>
<circle cx="286.3" cy="75.1" r=".51"/>
<circle cx="268.5" cy="82.7" r=".51"/>
<circle cx="309.2" cy="186.9" r=".51"/>
<circle cx="332" cy="158.9" r=".51"/>
<circle cx="362.5" cy="146.2" r=".51"/>
<circle cx="377.7" cy="146.2" r=".51"/>
<circle cx="47.6" cy="77.7" r=".51"/>
<circle cx="187.3" cy="143.7" r=".51"/>
<circle cx="108.5" cy="138.6" r=".51"/>
<circle cx="73" cy="42.1" r=".51"/>
<circle cx="73" cy="54.8" r=".51"/>
<circle cx="301.5" cy="98" r=".51"/>
<circle cx="362.5" cy="186.9" r=".51"/>
<circle cx="377.7" cy="186.9" r=".51"/>
<circle cx="332" cy="199.6" r=".51"/>
<circle cx="192.3" cy="156.4" r=".51"/>
<circle cx="235.5" cy="171.6" r=".51"/>
<circle cx="202.5" cy="125.9" r=".51"/>
<circle cx="304.1" cy="115.8" r=".51"/>
<circle cx="309.2" cy="146.2" r=".51"/>
<circle cx="293.9" cy="82.7" r=".51"/>
<circle cx="73" cy="77.7" r=".51"/>
<circle cx="80.6" cy="95.4" r=".51"/>
</g>
<text font-size="7.2" fill="#0dab76" x="12" y="14.2">Power</text>
<g font-size="5.4" fill="#0dab76">
<text x="19.6" y="32">Main Battery Supply</text>
<text x="271.1" y="36.4">Load Switches &amp;</text>
<text x="271.1" y="42.1">Sense Resistors</text>
<text x="19.6" y="86.6">Power</text>
<text x="126.3" y="85.3">Current Monitor</text>
<text x="19.6" y="92.3">Source</text>
<text x="19.6" y="98">Selection</text>
<text x="131.4" y="143.7">3.3 V Regulator</text>
<text x="14.6" y="151.3">Indicator LEDs</text>
<text x="197.4" y="225">Temperature Sensor</text>
</g>
<g font-size="3.6" fill="#0dab76">
<text x="202.5" y="138.6">LDO</text>
<text x="202.5" y="192">Buck-boost</text>
</g>
<g font-size="3.6" fill="#808080">
<text x="111.1" y="190.3" transform="rotate(-90 111.1 190.3)">D202</text>
<text x="75.8" y="206.3" transform="rotate(-90 75.8 206.3)">598-8710-307F</text>
</g>
<text font-size="3.6" fill="#c90d0c" x="248.1" y="254.2">H2O ?</text>
<g font-size="3.5">
<text x="3.9" y="292.1">11/13/20</text>
<text x="18.4" y="292.1">10:52 AM /Users/work-reese/hardware/commonsense/cs-hardware/main/Schematics and Boards/CSv2.1/cs_v2.1.sch (Sheet: 2/3)</text>
</g>
<g font-size="2.9" fill="#808080">
<text x="311.4" y="93.9">TS3A24159</text>
<text x="317.1" y="91.4">U3</text>
<text x="327" y="93.9">YZPR</text>
<text x="207.9" y="160">U202</text>
<text x="207.3" y="162.5">MAX77827BEWC+T</text>
</g>
<text font-size="2.7" fill="#c90d0c" x="357.4" y="236">cs_v2.1</text>
<g font-size="2.5" fill="#808080">
<text x="16.8" y="20.8">POWER</text>
<text x="23.1" y="39.4">J201</text>
<text x="57.7" y="39.6">+3V7_BATT</text>
<text x="367.6" y="49.7">+3V3</text>
<text x="34.6" y="59.4">GND</text>
<text x="290.1" y="58.4">R206</text>
<text x="314.2" y="59.9">DBG_PROC_V_SENSE</text>
<text x="367.6" y="59.9">+3V3_PROC</text>
<text x="64.1" y="63.7">Q1</text>
<text x="290.1" y="63.2">2.21</text>
<text x="297.5" y="63.2">0.1%</text>
<text x="46.3" y="66.2">DMG3415UFY4Q-7F</text>
<text x="19.6" y="77.7">DBG_VDD</text>
<text x="290.1" y="73.6">R207</text>
<text x="301.6" y="75.1">+3V3_DTR_SENSE-</text>
<text x="367.6" y="75.1">+3V3_DTR</text>
<text x="290.1" y="78.4">0.24</text>
<text x="296.7" y="78.7">0.5%</text>
<text x="46.1" y="89.1" transform="rotate(-90 46.1 89.1)">R1</text>
<text x="50.9" y="89.1" transform="rotate(-90 50.9 89.1)">510k</text>
<text x="294.9" y="85.9">C1</text>
<text x="88.2" y="91.6">U4</text>
<text x="294.9" y="90.7">0.1u</text>
<text x="44.9" y="98.6">GND</text>
<text x="81.6" y="98.6">C2</text>
<text x="90.8" y="99.8" transform="rotate(-90 90.8 99.8)">Vin</text>
<text x="102.4" y="101.7" transform="rotate(-90 102.4 101.7)">Vout</text>
<text x="131.4" y="98">U201</text>
<text x="291.3" y="98.6">GND</text>
<text x="81.6" y="103.4">1u</text>
<text x="89.2" y="107.4">En</text>
<text x="98.6" y="107.4">Gnd</text>
<text x="117.2" y="110">C201</text>
<text x="271" y="109">DTR_DTR0_V_SENSE/3.??</text>
<text x="353.9" y="109">DBG_DTR0_V_SENSE/3.??</text>
<text x="117.2" y="114.9">100n</text>
<text x="274.1" y="116.7">DTR_SENSE_SW/1.??</text>
<text x="77.9" y="121.5">GND</text>
<text x="113.5" y="124">GND</text>
<text x="160.3" y="125.3">C203</text>
<text x="207.6" y="120.9">NCP708MU330TAG</text>
<text x="207.7" y="123.4">U1</text>
<text x="116.2" y="131">Address 0x36</text>
<text x="160.3" y="130.1">470n</text>
<text x="138.9" y="134.2">GND</text>
<text x="151.6" y="136.7">GND</text>
<text x="324.3" y="134.2">GND</text>
<text x="334.6" y="142.4">U204</text>
<text x="162.9" y="146.9">C202</text>
<text x="212.5" y="144.3">GND</text>
<text x="217.3" y="149.9">L201</text>
<text x="290.1" y="149.5">1</text>
<text x="290.1" y="144.7">R208</text>
<text x="293.7" y="149.5">0.5%</text>
<text x="310.2" y="149.4">C206</text>
<text x="354.9" y="146.2">+3V3_STOR</text>
<text x="363.5" y="149.4">C208</text>
<text x="380.5" y="145" transform="rotate(-90 380.5 145)">STOR</text>
<text x="178.1" y="151.7">10u</text>
<text x="209.9" y="150.6">1u</text>
<text x="310.2" y="154.2">1u</text>
<text x="337.1" y="150.6" transform="rotate(-90 337.1 150.6)">Vin</text>
<text x="348.8" y="152.5" transform="rotate(-90 348.8 152.5)">Vout</text>
<text x="363.5" y="154.2">0.1u</text>
<text x="95.8" y="158.9">+3V3_PROC</text>
<text x="335.6" y="158.2">En</text>
<text x="345" y="158.2">Gnd</text>
<text x="174.4" y="164.7">GND</text>
<text x="306.5" y="164.7">GND</text>
<text x="359.8" y="164.7">GND</text>
<text x="192.3" y="171.6" transform="rotate(-90 192.3 171.6)">VREG_BB_IN</text>
<text x="250.8" y="169.1" transform="rotate(-90 250.8 169.1)">+3V3</text>
<text x="354.9" y="171.6">EN_STOR</text>
<text x="88.2" y="176.7">LED_VIN</text>
<text x="161.1" y="176.6">C204</text>
<text x="254.3" y="179.6">22u</text>
<text x="254.3" y="174.8">C205</text>
<text x="170.5" y="182.2">1u</text>
<text x="334.6" y="183.1">U205</text>
<text x="380.5" y="185.6" transform="rotate(-90 380.5 185.6)">TEMP</text>
<text x="250.6" y="187.5">GND</text>
<text x="310.2" y="190">C207</text>
<text x="337.1" y="191.2" transform="rotate(-90 337.1 191.2)">Vin</text>
<text x="354.9" y="186.9">+3V3_TEMP</text>
<text x="363.5" y="190">C209</text>
<text x="179.5" y="195.1">GND</text>
<text x="310.2" y="194.9">1u</text>
<text x="348.8" y="193.1" transform="rotate(-90 348.8 193.1)">Vout</text>
<text x="363.5" y="194.9">0.1u</text>
<text x="101.9" y="203.5" transform="rotate(-90 101.9 203.5)">1k</text>
<text x="335.6" y="198.8">En</text>
<text x="345" y="198.8">Gnd</text>
<text x="81.6" y="205" transform="rotate(-90 81.6 205)">590</text>
<text x="86.4" y="206.8" transform="rotate(-90 86.4 206.8)">R202</text>
<text x="91.8" y="205" transform="rotate(-90 91.8 205)">590</text>
<text x="96.6" y="206.8" transform="rotate(-90 96.6 206.8)">R203</text>
<text x="106.7" y="206.8" transform="rotate(-90 106.7 206.8)">R204</text>
<text x="306.5" y="205.3">GND</text>
<text x="359.8" y="205.3">GND</text>
<text x="354.9" y="212.3">EN_TEMP</text>
<text x="65.6" y="218.2">LED_B/1.??</text>
<text x="65.3" y="223.3">LED_G/1.??</text>
<text x="65.5" y="228.4">LED_R/1.??</text>
<text x="238.1" y="232.6">+3V3_TEMP</text>
<text x="262.7" y="242.7">Address 0x40</text>
<text x="250.8" y="273.2">GND</text>
</g>
<g font-size="2.5" fill="#0dab76">
<text x="321.9" y="28.8">Sense resistors exist for high side current monitors.</text>
<text x="321.9" y="31.4">Another processor/ADC on the debug board should</text>
<text x="321.9" y="34.1">calculate the differential voltage across the resistor,</text>
<text x="321.9" y="36.8">and use this to determine power input to the load at</text>
<text x="321.9" y="39.4">high resolution. Differential voltage should be at most</text>
<text x="321.9" y="42.1">100 mV, so an amplifier should scale up that differential voltage</text>
<text x="273.6" y="52.1">Replace sense resisitor with 0Ω</text>
<text x="275" y="54.8">for designs where power is essential</text>
<text x="296.7" y="67.3">Switch has 260-350 mΩ resistance</text>
<text x="296.7" y="69.9">Estimate typical 260 mΩ for total 0.5Ω</text>
<text x="296.7" y="72.6">to account for ~200mA of current</text>
<text x="347.3" y="84.6">Analog switch to allow the daughter</text>
<text x="348.7" y="87.3">card to pass down the low side of</text>
<text x="348.7" y="90">the voltage it wants read.</text>
<text x="347.3" y="92.7">A single select line is used to</text>
<text x="348.7" y="95.3">either sense all current across</text>
<text x="348.7" y="98">all DTR cards OR just a portion.</text>
<text x="342.2" y="115.8">Switch has 300-500 mΩ resistance!</text>
<text x="60.3" y="125.7">Mechanical switch feeds loadswitch enable</text>
<text x="61.7" y="128.3">because low-profile switches with &gt;0.5A</text>
<text x="61.7" y="131">are seemingly impossible to find.</text>
<text x="273.6" y="136">Replace sense resisitor with 0Ω</text>
<text x="275" y="138.6">for designs where power is essential</text>
<text x="131.4" y="152.2">Dual-Regulators</text>
<text x="131.4" y="154.9">High-side current monitors for</text>
<text x="131.4" y="157.5">high frequency (~100kHz) current</text>
<text x="131.4" y="160.2">measurementis not possible with</text>
<text x="131.4" y="162.9">a switching regulator (buck-boost).</text>
<text x="131.4" y="168.2">We add a secondary reg (LDO) which</text>
<text x="131.4" y="170.9">can be enabledby making the proper</text>
<text x="131.4" y="173.5">connections with solder jumpers on</text>
<text x="131.4" y="176.2">either side.</text>
<text x="131.4" y="181.5">Both regulators should be very</text>
<text x="131.4" y="184.2">close to each other to maintain</text>
<text x="131.4" y="186.9">short distance to decoupling caps.</text>
<text x="194.9" y="199.4">Says to connect AGND to PGND on PCB</text>
<text x="194.9" y="202.1">low impedance plane, away from any critical loops</text>
<text x="19.6" y="252.3">Aim for 1 mA output for each LED.</text>
<text x="19.6" y="254.9">Green (1) and Blue(3) have forward biases near 3V</text>
<text x="19.6" y="257.6">Red (2) has forward bias 1.8V.</text>
<text x="19.6" y="262.9">Outputs of this should be tied to GND by</text>
<text x="19.6" y="265.6">processor to turn an LED on.</text>
<text x="194.9" y="265.2">Provide info on board health (humitidy/temp)</text>
<text x="194.9" y="267.9">and info to help with crystal frequency offset</text>
<text x="194.9" y="270.6">resulting from temperature;</text>
<text x="194.9" y="273.2">should be placed near XTALs</text>
</g>
<g font-size="2.5" fill="#c90d0c">
<text x="333.2" y="274">Sheet</text>
<text x="342.2" y="274">2/3</text>
<text x="357.4" y="274.1">9/24/20</text>
<text x="366.5" y="274.1">4:38 PM</text>
</g>
<g font-size="2.3" fill="#c90d0c">
<text x="280.5" y="233.3">REV</text>
<text x="289.4" y="233.3">DESCRIPTION</text>
<text x="311.5" y="233.3">DATE</text>
<text x="322.9" y="233.3">BY</text>
<text x="357.4" y="248.8">CONFIDENTIAL AND PROPRIETARY</text>
<text x="357.4" y="260.5">Computation and Communication</text>
<text x="357.4" y="263.1">Structures Group</text>
</g>
<g font-size="2.1" fill="#808080">
<text x="27.1" y="41.8">1</text>
<text x="27.1" y="44.3">2</text>
<text x="326.6" y="93.1" transform="rotate(-90 326.6 93.1)">D2</text>
<text x="309.2" y="100.2">D1</text>
<text x="309.3" y="97.6">A1</text>
<text x="316.6" y="98.7">NC1</text>
<text x="316.6" y="101.3">NO1</text>
<text x="327.7" y="100.4" transform="rotate(-90 327.7 100.4)">V+</text>
<text x="309.2" y="107.8">D3</text>
<text x="309.3" y="105.2">A3</text>
<text x="316.6" y="106.4">NC2</text>
<text x="331.1" y="106.4">COM1</text>
<text x="342" y="105.2">C1</text>
<text x="342" y="107.8">C3</text>
<text x="316.6" y="108.9">NO2</text>
<text x="331.1" y="108.9">COM2</text>
<text x="309.3" y="115.4">B1</text>
<text x="309.3" y="117.9">B3</text>
<text x="316.6" y="116.5">IN1</text>
<text x="316.6" y="119.1">IN2</text>
<text x="327.7" y="118.5" transform="rotate(-90 327.7 118.5)">GND</text>
<text x="326.6" y="125.8" transform="rotate(-90 326.6 125.8)">A2</text>
<text x="209.9" y="126.7">IN</text>
<text x="209.9" y="131.8">EN</text>
<text x="216" y="131.2" transform="rotate(-90 216 131.2)">GND</text>
<text x="216" y="126.7">OUT</text>
<text x="195" y="168.7">A1</text>
<text x="195" y="171.3">A2</text>
<text x="195" y="173.8">A3</text>
<text x="202.3" y="169.9">LX1</text>
<text x="202.3" y="172.4">IN</text>
<text x="217.1" y="172.4">OUTS</text>
<text x="220.1" y="169.9">EN</text>
<text x="227.7" y="173.8">C2</text>
<text x="227.7" y="171.3">C3</text>
<text x="227.7" y="168.7">C4</text>
<text x="92.9" y="179.5" transform="rotate(-90 92.9 179.5)">4</text>
<text x="195" y="176.4">A4</text>
<text x="195" y="178.9">B1</text>
<text x="202.3" y="174.9">BIAS</text>
<text x="202.3" y="177.5">AGND</text>
<text x="218.5" y="174.9">OUT</text>
<text x="219.2" y="177.5">LX2</text>
<text x="227.7" y="178.9">B4</text>
<text x="227.7" y="176.4">C1</text>
<text x="195" y="181.4">B2</text>
<text x="202.3" y="180">PGND</text>
<text x="202.3" y="182.6">FPWM</text>
<text x="218.5" y="182.6">POK</text>
<text x="219" y="180">SEL</text>
<text x="227.7" y="181.4">B3</text>
<text x="82.8" y="198" transform="rotate(-90 82.8 198)">3</text>
<text x="92.9" y="198" transform="rotate(-90 92.9 198)">1</text>
<text x="103.1" y="198" transform="rotate(-90 103.1 198)">2</text>
<text x="242.2" y="244.9">6</text>
<text x="252.9" y="240.4" transform="rotate(-90 252.9 240.4)">5</text>
<text x="194.6" y="248.6">DTR_MSTR_I2C_SDA_SERCOM7_P0/1.??</text>
<text x="194.8" y="246">DTR_MSTR_I2C_SCL_SERCOM7_P1/1.??</text>
<text x="242.2" y="247.5">1</text>
<text x="248" y="246">SCL</text>
<text x="248" y="248.6">SDA</text>
<text x="252.9" y="266.6" transform="rotate(-90 252.9 266.6)">2</text>
</g>
<text font-size="2" fill="#c90d0c" x="357.4" y="269.2">(650) 714-1200 bob@sv.cmu.edu</text>
<g font-size="1.8" fill="#c90d0c">
<text x="17.6" y="5.9">1</text>
<text x="41.7" y="5.9">2</text>
<text x="66.5" y="5.9">3</text>
<text x="91.3" y="5.9">4</text>
<text x="115.4" y="5.9">5</text>
<text x="140.8" y="5.9">6</text>
<text x="166.2" y="5.9">7</text>
<text x="190.3" y="5.9">8</text>
<text x="215.1" y="5.9">9</text>
<text x="239.8" y="5.9">10</text>
<text x="264.6" y="5.9">11</text>
<text x="289.4" y="5.9">12</text>
<text x="313.5" y="5.9">13</text>
<text x="338.9" y="5.9">14</text>
<text x="364.9" y="5.9">15</text>
<text x="389" y="5.9">16</text>
<text x="5.3" y="14.9">A</text>
<text x="401.5" y="14.9">A</text>
<text x="5.3" y="37.8">B</text>
<text x="401.5" y="37">B</text>
<text x="5.3" y="62.4">C</text>
<text x="401.5" y="62.4">C</text>
<text x="5.3" y="88.6">D</text>
<text x="401.5" y="87.8">D</text>
<text x="138.8" y="106.1">Sense</text>
<text x="5.3" y="114">E</text>
<text x="401.5" y="114">E</text>
<text x="137.2" y="118.6">MAX17262</text>
<text x="5.3" y="139.4">F</text>
<text x="401.5" y="139.4">F</text>
<text x="5.3" y="164.8">G</text>
<text x="401.5" y="164">G</text>
<text x="5.3" y="190.7">H</text>
<text x="401.5" y="189.4">H</text>
<text x="5.3" y="215.6">I</text>
<text x="401.5" y="215.6">I</text>
<text x="5.3" y="240.2">K</text>
<text x="357.4" y="243.3">The contents of this drawing and all</text>
<text x="357.4" y="245.8">related material are considered to be</text>
<text x="401.5" y="241.5">K</text>
<text x="357.4" y="251.1">Copyright (c) 2004-2019 Bob Iannucci</text>
<text x="357.4" y="253.4">All rights reserved worldwide.</text>
<text x="5.3" y="266.4">L</text>
<text x="401.5" y="265.6">L</text>
<text x="17.6" y="277.7">1</text>
<text x="41.7" y="277.7">2</text>
<text x="66.5" y="277.7">3</text>
<text x="91.3" y="277.7">4</text>
<text x="115.4" y="277.7">5</text>
<text x="140.8" y="277.7">6</text>
<text x="166.2" y="277.7">7</text>
<text x="190.3" y="277.7">8</text>
<text x="215.1" y="277.7">9</text>
<text x="239.8" y="277.7">10</text>
<text x="264.6" y="277.7">11</text>
<text x="289.4" y="277.7">12</text>
<text x="313.5" y="277.7">13</text>
<text x="338.9" y="277.7">14</text>
<text x="364.9" y="277.7">15</text>
<text x="389" y="277.7">16</text>
</g>
<g font-size="1.8" fill="#808080">
<text x="54.7" y="73.9">U5</text>
<text x="54.7" y="82.7">PD3S140-7</text>
<text x="158.1" y="113.9">DTR_MSTR_I2C_SDA_SERCOM7_P0/3.??</text>
<text x="158.1" y="116.4">DTR_MSTR_I2C_SCL_SERCOM7_P1/3.??</text>
<text x="309.2" y="143.7">DBG_STOR_V_SENSE</text>
<text x="313.4" y="159.6">EN_STOR/1.??</text>
<text x="309.2" y="184.3">+3V3</text>
<text x="313.3" y="200.2">EN_TEMP/1.??</text>
</g>
<g font-size="1.4" fill="#c90d0c">
<text x="131.9" y="105.1">BATT</text>
<text x="148.7" y="105.1">SYS</text>
<text x="147.6" y="108.7">Alert</text>
<text x="148.7" y="113.7">SDA</text>
<text x="148.7" y="116.3">SCL</text>
<text x="131.9" y="121.1">Th</text>
<text x="148.7" y="121.1">Reg</text>
</g>
</svg>
